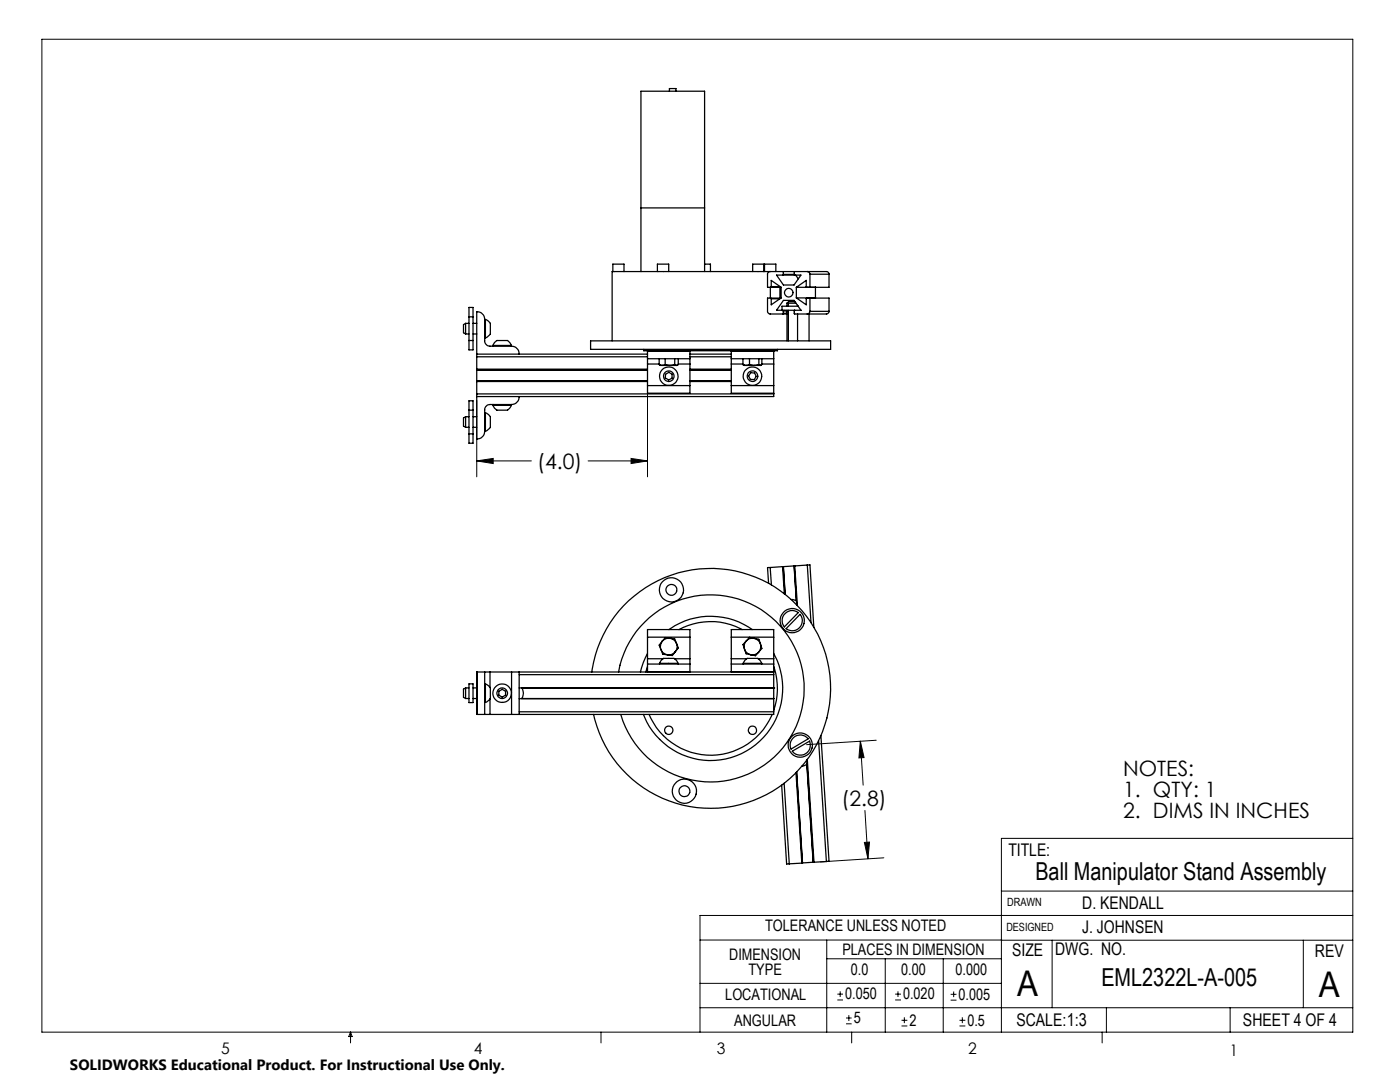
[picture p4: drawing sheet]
<svg xmlns="http://www.w3.org/2000/svg" width="279mm" height="216mm" viewBox="0 0 279 216" stroke-linecap="round" stroke-linejoin="round" font-family="sans-serif">
<g fill="none" stroke="#000" stroke-width=".2">
<path d="M8.4 7.8h261.6v198.2h-261.6zM95.1 79.9v15.2M129.2 78.2v16.9M95.1 92l3.3-.5v1zM95.1 92h10.9M117.4 92h11.8M125.9 91.5l3.3 .5-3.3 .5zM171.7 147.9l.7 3.3h-1zM171.7 147.9l.6 8.8M174.9 147.7l-13.9 .9M172.5 168.1l1-.1-.3 3.3zM172.6 161.7l.6 9.6"/>
<path d="M176.4 171.2l-12.7 .8M199.8 177.8h70.2M270 167.3h-70.2v38.7M139.7 187.6h60.2M139.7 196.2h60.1M165 187.6v18.4M165 191.3h34.8M167.1 199.5h1.1M167.1 198.4h1.1M167.7 197.8v1.1M176.7 191.3v14.7M178.6 199.5h1.2"/>
<path d="M178.6 198.4h1.2M179.2 197.8v1.1M188.2 191.3v14.7M189.7 199.6h1.2M189.7 198.4h1.2M190.3 197.8v1.2M199.8 187.6h70.2M210 187.6v13.5M260.1 187.6v13.5M270 182.7h-130.3v23.3M70 206v2.1M70 206l.3 .8h-.7z"/>
<path d="M119.9 206v2.1M139.7 201.1h130.3M168.8 204.3h1.2M168.8 203.1h1.2M169.4 202.6v1.1M170 206v2.1M179.9 204.7h1.2M179.9 203.6h1.2M180.5 203v1.2M191.5 204.7h1.2M191.5 203.6h1.2M192.1 203v1.2"/>
<path d="M220 206v2.1M220.8 201.1v4.9M245.5 201.1v4.9"/>
</g>
<path d="M172.5 168.1l1-.1-.3 3.3zM171.7 147.9l.7 3.3h-1zM95.1 92l3.3-.5v1zM125.9 91.5l3.3 .5-3.3 .5z" fill="#000"/>
<g fill="none" stroke="#000" stroke-width=".25">
<path d="M133.6 18.2v-.5h1.3v.5M122.3 54.2h31.4M122.3 54.2h-.1v13.8M122.3 54.2v-1.5h2.2v1.5M127.9 54.2v-36h12.7v36M127.9 41.5h12.7M131.2 54.2v-1.5h2.3v1.5M140.6 52.7h1.2v1.5M150.2 54.2v-1.5h2.2v1.5M152.6 54.2v-1.5h2.2v1.5M153.7 54.2a.54 .54 0 0 0-.5 .5v2.6h2.7M153.7 54.2h11.2a.54 .54 0 0 1 .6 .5"/>
<path d="M153.7 57.3v2.2M153.8 59.5l.1 .1M153.9 57.2l-.1 .1M153.9 57.2v-1.2l2 1.3v2.1l-2 1.4v-1.2M153.9 57.2h1.7M153.9 59.6h1.7M155 54.9h4.8l-1.3 2h-2.1zM155.6 57.3v2.2M155.9 59.5h-2.7v2.6a.54 .54 0 0 0 .5 .6h3.4M156.3 54.8l-.1 .1M156.3 54.2v.6M156.3 54.8h2.2"/>
<path d="M158.5 54.8l.1 .1M158.5 54.2v.6M158.8 54.9l.5 .7M158.9 59.4l2 1.4 .1-1.3h4.5v2.6M158.9 57.3l2-1.3v1.2l.1 .1M158.9 57.3v2.1M158.9 59.4h3.8M161.1 54.2a.54 .54 0 0 1 .5 .5M161.6 54.7v2.6M161.6 59.5v2.6M161.6 54.7h3.9M162.7 59.4l.1 .1"/>
<path d="M162.7 57.3v2.1M165.5 54.7v2.6h-6.6M92.9 64.5v2.1M92.9 64.5l-.4 .3v1.6l.4 .2M92.9 64.5h.7M92.9 66.6h.7M93.6 63.2v-1.9h.8v1.9M93.6 67.9v1.9h.8v-1.9M93.6 63.2v4.7M93.6 63.2h.8M93.6 67.9h.8M94.4 64.5h.7"/>
<path d="M94.4 66.6h.7M94.4 63.2v4.7M95.1 79.1v8.5a1.5 1.5 0 0 0 1.6-1.5M95.1 70.7v.5M95.1 73.7v.1M95.1 76v.1M95.1 78.6v.5M95.1 71.2v2.5M95.1 73.8v2.2M95.1 76.1v2.5M95.1 70.7h34.1M95.1 73.8h34.1"/>
<path d="M95.1 76h34.1M95.1 78.6h59.3M95.1 71.2h34.1M95.1 73.7h34.1M95.1 76.1h34.1M96.7 67.4h.2M96.7 63.7h.2M96.9 63.7l.4 .3a1.12 1.12 0 0 1 .6 1.3 1.84 1.84 0 0 1-.4 1.7l-.6 .4M96.9 63.7v3.7M98.4 68.9l.2-.4a1.1 1.1 0 0 1 1.3-.6 1.96 1.96 0 0 1 1.7 .4l.5 .6M98.4 68.9h3.7M98.4 68.9v.2"/>
<path d="M102.1 68.9v.2M102.1 69.1h-4.3a1.09 1.09 0 0 1-1.1-1.1v-4.3a1.57 1.57 0 0 0-1.6-1.5v8.5M102.1 69.1a1.57 1.57 0 0 1 1.5 1.6M103.6 79.1a1.5 1.5 0 0 1-1.5 1.6M117.9 68h47.9v1.7h-47.9zM128.5 69.7v.3h.7M128.5 69.9h26.7M129.2 70h25.2M129.2 70.1v1.5M129.2 71.6v1M129.2 76.9v1.6h8.5v-1.6M129.2 70v.1"/>
<path d="M129.2 72.6v4.3M129.2 70.1h8.5M129.2 71.6h8.5M129.2 76.9h8.5M129.2 72.6h2.4M131.6 72.7l.6 .2M131.6 72.7l.1 .1M131.6 71.6v1.1M131.7 72.8l.5 .1M132.2 72.9h1.5M132.8 72.7l.9 .2M132.8 72.7l-.6 .2"/>
<path d="M132.8 71.6v1.1M132.8 74.7l.7-.4 .6 .4v.8l-.6 .3-.7-.4zM133.7 72.9h1.3M134.7 72.7l-1 .2M134.7 72.7l.3 .2M134.7 71.6v1.1M135.3 72.8l-.3 .1M135.4 71.6v1.1l-.4 .2M135.4 72.6h2.3M137.7 70.1v1.5M137.7 71.6v1M137.7 70v.1"/>
<path d="M137.7 72.6v4.3M137.7 70.7h8.2M137.7 73.8h8.2M137.7 76h8.2M137.7 71.2h8.2M137.7 73.7h8.2M137.7 76.1h8.2M145.9 70.1v1.5M145.9 71.6v1M145.9 76.9v1.6h8.5M145.9 70v.1M145.9 72.6v4.3"/>
<path d="M145.9 70.1h8.5M145.9 71.6h8.5M145.9 76.9h8.5M145.9 72.6h2.4M148.3 72.7l.6 .2M148.3 72.7l.2 .2h.4M148.3 71.6v1.1M148.9 72.9h1.6M149.6 72.7l.9 .2M149.6 72.7l-.7 .2M149.6 71.6v1.1M149.8 74.4h.8l.3 .7-.4 .6h-.7l-.4-.7z"/>
<path d="M150.5 72.9h1.3M151.4 72.7l-.9 .2M151.4 72.7l.4 .2M151.4 71.6v1.1M151.9 72.8l-.1 .1M152 71.6v1.1l-.2 .2M152 72.6h2.4M154.4 70.1v1.5M154.4 71.6v1M154.4 76.9v1.6M154.4 78.6v.5h-59.3M154.4 70v.1"/>
<path d="M154.4 72.6v4.3M154.4 78.5v.1M155.2 69.9v.1h-.8M155.2 69.7v.2M156.2 61.9l.1 .2M156.3 62.5l-.1 .2M156.3 62.1v.4M156.3 62.5h.8M156.3 62.1h.8M157.1 60.5h.2M157.1 60.5v.6M157.1 61.9v6.1"/>
<path d="M157.3 60.5h1.6M157.3 60.5v.6M157.3 61.9v6.1M158.6 61.9h-3.6l1.4-2h2.1l1.3 2M158.6 61.9h-.1l.1 .8h6.3a.54 .54 0 0 0 .6-.6M158.6 61.9h1.2M158.6 60.2h-1.2l-.3 .3M159.2 60.9v.2M159.2 62.7v5.3M159.3 61.1h-3.2v.8M159.8 61.9h.1M161.5 62.7v5.3"/>
<path d="M161.6 62.1a.54 .54 0 0 1-.5 .6M161.6 62.1h3.9M92.9 83.1v2.2M92.9 83.1l-.4 .3v1.6l.4 .3M92.9 83.1h.7M92.9 85.3h.7M93.6 81.8v-1.8h.8v1.8M93.6 86.6v1.8h.8v-1.8M93.6 81.8h.8M93.6 86.6h.8M93.6 81.8v4.8M94.4 83.1h.7"/>
<path d="M94.4 85.3h.7M94.4 81.8v4.8M96.7 86h.2M96.7 82.4h.2M96.9 82.4l.4 .2a1.12 1.12 0 0 1 .6 1.3 1.84 1.84 0 0 1-.4 1.7l-.6 .4M96.9 82.4v3.6M98.4 80.9l.2 .4a1.1 1.1 0 0 0 1.3 .5 1.96 1.96 0 0 0 1.7-.3l.5-.6M98.4 80.9h3.7M98.4 80.7v.2M102.1 80.7v.2M102.1 80.7h-4.3a1.09 1.09 0 0 0-1.1 1.1v4.3M153.7 113.2l-.5 .1 .2 3.1"/>
<path d="M153.7 113.2l.3 3.5M156.2 113.1h.1M156.2 113.1l-2.5 .1M156.2 113.1l.3 5.4M156.3 113.1l.4 5.5M158.5 112.9l.4 7-1-.3M158.5 112.9l-2.2 .2M158.5 112.9h.1M158.5 112.9l.5 7.8M158.6 112.9l.5 7.9M161.1 112.7h.5l.8 12.5M161.1 112.7l-2.5 .2"/>
<path d="M161.1 112.7l.8 11.5M92.9 137.3v2.1M92.9 137.3l-.4 .2v1.6l.4 .3M92.9 137.3h.7M92.9 139.4h.7M93.6 136.5h.8v3.7h-.8zM94.4 137.3h.7M94.4 139.4h.7M95.2 134.1h1.5M95.2 134.1v8.5M96.7 134.1h1.1M96.7 136.5h.2"/>
<path d="M96.7 134.1v8.5M96.9 136.5l.4 .2a1.12 1.12 0 0 1 .6 1.5 1.54 1.54 0 0 1-.4 1.5l-.6 .5M96.9 136.5v3.7M97.8 134.1h4.3M97.8 134.1v3.1M97.8 139.5v3.1M99.6 137.9l.6-.4 .7 .4v.8l-.7 .4-.6-.4zM102.1 134.1h1.5M102.1 134.1v8.5M103.6 137.3h50.8M103.6 139.4h50.8M103.6 134.1h50.8"/>
<path d="M103.6 134.1v8.5M103.6 134.6h50.8M104.1 137.3l.2 .2a1.84 1.84 0 0 1-.2 1.9M118.1 134.1a23.9 23.9 0 0 1 36.1-17.3 23.9 23.9 0 0 1 1.6 40 23.9 23.9 0 0 1-37.3-14.2M123.4 134.1a18.7 18.7 0 0 1 28.1-12.7 18.7 18.7 0 0 1 1.7 30.8 18.7 18.7 0 0 1-29.3-9.6M129.2 133l-.3 1.1M129.2 130.4l-.8 1.8-.6 1.9M129.2 132.5v1.5M129.2 131.4v1.1M129.2 127.1v-1.5h8.5v1.5M129.2 134h8.5M129.2 132.5h8.5"/>
<path d="M129.2 127.1h8.5M129.2 127.1v4.3M129.2 134v.1M129.2 131.4h3.1M131.6 132.4l.3-.6a.94 .94 0 0 1 1.2-.4 2 2 0 0 1 1.8 .3l.4 .7M131.6 132.4h3.7M131.6 132.4v.1M131.9 129.6a1.75 1.75 0 0 0 1.3 1.1M131.9 129.6l.4 .9 .9 .2M132.2 128a1.9 1.9 0 0 0-.3 1.6M132.2 128l-.6 .7 .3 .9M133.5 125.6a14.3 14.3 0 0 1 16.6 0"/>
<path d="M133.7 127.4a1.78 1.78 0 0 0-1.5 .6M133.7 127.4a1.61 1.61 0 0 1 1.3 1M133.7 127.4l-.9-.2-.6 .8M133.7 127.4l1 .1 .3 .9M134.6 131.4h3.1M134.8 130a1.61 1.61 0 0 1-1.6 .7M134.8 130l-.6 .8-1-.1M135 128.4a1.57 1.57 0 0 1-.2 1.6M135 128.4l.4 .9-.6 .7M135.3 132.4v.1M135.5 125.6a13.3 13.3 0 0 1 12.6 0M137.7 132.5v1.5"/>
<path d="M137.7 131.4v1.1M137.7 127.1v4.3M137.7 134v.1M145.9 132.5v1.5M145.9 131.4v1.1M145.9 127.1v-1.5h8.5v1.5M145.9 134h8.5M145.9 127.1v4.3M145.9 134v.1M145.9 132.5h8.5M145.9 127.1h8.5M145.9 131.4h3.1"/>
<path d="M148.3 132.4l.3-.5a1.07 1.07 0 0 1 1.4-.5 1.69 1.69 0 0 1 1.6 .3l.4 .7M148.3 132.4h3.7M148.3 132.4v.1M148.6 129.5a1.63 1.63 0 0 0 1.2 1.1M148.6 129.5l.3 1 .9 .1M148.9 127.9a1.66 1.66 0 0 0-.3 1.6M148.9 127.9l-.6 .7 .3 .9M150.5 127.4a1.52 1.52 0 0 0-1.6 .5M150.5 127.4a1.76 1.76 0 0 1 1.3 1.1M150.5 127.4l.9 .2 .4 .9M150.5 127.4l-.9-.2-.7 .7M151.3 131.4h3.1"/>
<path d="M151.4 130.1a1.55 1.55 0 0 1-1.6 .5M151.4 130.1l-.6 .7-1-.2M151.8 128.5l.2 .9-.6 .7M151.8 128.5a1.72 1.72 0 0 1-.4 1.6M152 132.4v.1M154.4 133a13.7 13.7 0 0 1 0 8.8M154.4 130.4a14.4 14.4 0 0 1-6.5 20 14.4 14.4 0 0 1-19.5-7.8M154.4 132.5v1.5M154.4 131.4v1.1M154.4 134.1v.5M154.4 137.3h.1M154.4 127.1v4.3"/>
<path d="M154.4 134v.1M154.4 134.6v7.4M156.7 122.4a1.94 1.94 0 0 1 2.6-.2l-2.8 2.9a2.02 2.02 0 0 1 .2-2.7zM159.7 122.6a2.01 2.01 0 0 1-.2 2.7 2.01 2.01 0 0 1-2.6 .1zM95.2 142.6h1.5M96.7 142.6h1.1M96.7 140.2h.2M97.8 142.6h4.3M102.1 142.6h1.5M103.6 142h50.8M129.5 142.6a13.3 13.3 0 0 0 12.3 8.1 13.3 13.3 0 0 0 12.3-8.1M154.4 142v.6h-50.8"/>
<path d="M156 156.7l1 15.7h.5M156.5 156.3l1 16.1M158.1 149.9l3.5-2a2.01 2.01 0 0 1-.9 2.5 2.01 2.01 0 0 1-2.6-.5zM158.4 147.2a1.98 1.98 0 0 1 2.9 .2l-3.4 2.1a1.93 1.93 0 0 1 .5-2.3zM158.9 154.2l1.1 18M159 154.1l1.1 18.1M159 154l1.2 18.2M160 152.9l1-.4 1.3 19.5M161 151.7l1.3 20.3M161.1 151.5l1.4 20.5M163.4 147.8l1.5 24.1M163.8 146.8l1.7 25.1h-.6"/>
<path d="M160 172.2l-2.5 .2M160.1 172.2h-.1M160.1 172.2h.1M162.3 172h.1M162.3 172l-2.1 .2M162.3 172h.2M164.9 171.9l-2.4 .1"/>
<circle cx="157.4" cy="58.4" r=".85"/>
<circle cx="133.5" cy="75.1" r="1.06"/>
<circle cx="133.5" cy="75.1" r="1.85"/>
<circle cx="150.2" cy="75.1" r="1.84"/>
<circle cx="150.2" cy="75" r="1.06"/>
<circle cx="134" cy="117.7" r="1.09"/>
<circle cx="134" cy="117.7" r="2.42"/>
<circle cx="100.2" cy="138.3" r="1.84"/>
<circle cx="100.2" cy="138.3" r="1.05"/>
<circle cx="158.1" cy="123.9" r="2.41"/>
<circle cx="133.5" cy="145.7" r=".82"/>
<circle cx="136.6" cy="157.9" r="2.42"/>
<circle cx="136.6" cy="157.9" r="1.1"/>
<circle cx="150.2" cy="145.7" r=".83"/>
<circle cx="159.7" cy="148.7" r="2.42"/>
</g>
<g font-size="7.1">
<text x="203" y="198.7">A</text>
<text x="263.2" y="198.9">A</text>
</g>
<g font-size="4.9">
<text x="206.6" y="175.7">Ball Manipulator Stand Assembly</text>
<text x="219.8" y="196.7">EML2322L-A-005</text>
</g>
<g font-size="4.2">
<text x="107.2" y="93.6">(4.0)</text>
<text x="224.2" y="154.8">NOTES:</text>
<text x="168" y="160.8">(2.8)</text>
<text x="224.2" y="158.9">1. QTY: 1</text>
<text x="224.2" y="163.1">2. DIMS IN INCHES</text>
</g>
<g font-size="3.5">
<text x="201.2" y="170.7">TITLE:</text>
<text x="216" y="181.4">D. KENDALL</text>
<text x="202" y="190.7">SIZE</text>
<text x="210.6" y="190.6">DWG. NO.</text>
<text x="216" y="186.2">J. JOHNSEN</text>
<text x="262.4" y="190.9">REV</text>
<text x="202.9" y="204.6">SCALE:1:3</text>
<text x="248.1" y="204.6">SHEET 4 OF 4</text>
</g>
<g font-size="3.2">
<text x="152.7" y="185.7">TOLERANCE UNLESS NOTED</text>
<text x="145.5" y="191.5">DIMENSION</text>
<text x="168.1" y="190.5">PLACES IN DIMENSION</text>
<text x="149.4" y="194.6">TYPE</text>
<text x="169.8" y="194.6">0.0</text>
<text x="179.8" y="194.6">0.00</text>
<text x="190.7" y="194.6">0.000</text>
<text x="144.7" y="199.6">LOCATIONAL</text>
<text x="168.7" y="199.4">0.050</text>
<text x="180.2" y="199.4">0.020</text>
<text x="191.3" y="199.5">0.005</text>
<text x="146.5" y="204.6">ANGULAR</text>
<text x="170.4" y="204.2">5</text>
<text x="181.5" y="204.6">2</text>
<text x="193.1" y="204.6">0.5</text>
<text x="44.2" y="210.4">5</text>
<text x="94.6" y="210.3">4</text>
<text x="143.1" y="210.4">3</text>
<text x="193.2" y="210.3">2</text>
<text x="245.4" y="210.6">1</text>
</g>
<text font-size="3" x="14" y="213.5">SOLIDWORKS Educational Product. For Instructional Use Only.</text>
<g font-size="2.3">
<text x="200.8" y="185.7">DESIGNED</text>
<text x="201" y="180.9">DRAWN</text>
</g>
</svg>
